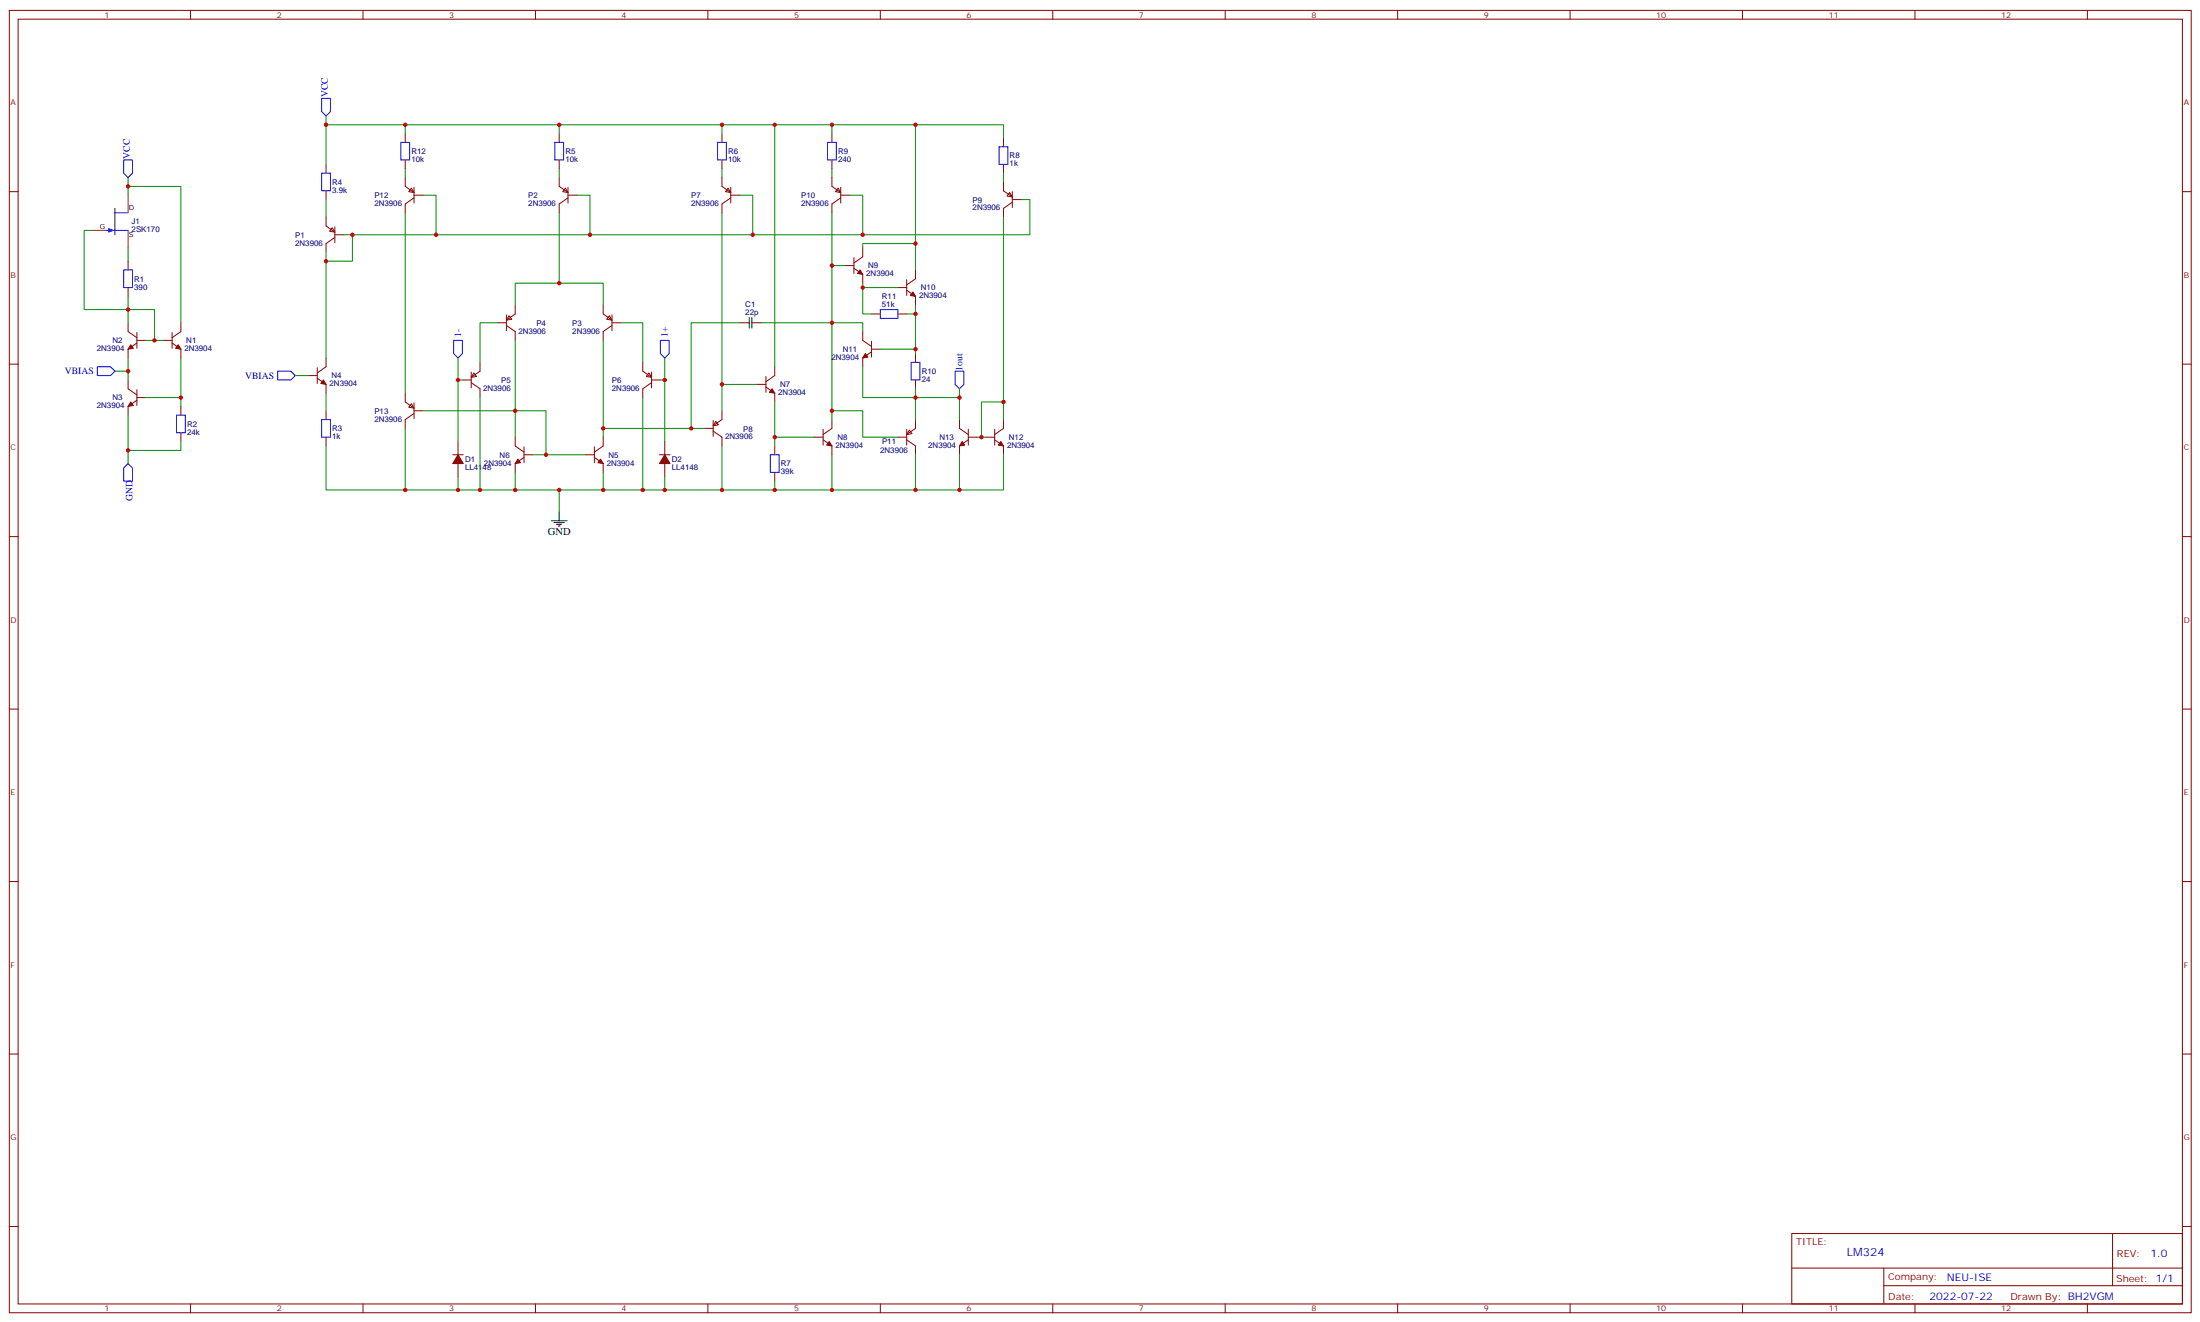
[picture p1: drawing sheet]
<svg xmlns="http://www.w3.org/2000/svg" width="882mm" height="530mm" viewBox="0 0 882 530" stroke-linecap="round" stroke-linejoin="round" font-family="sans-serif">
<g fill="none" stroke="#870000" stroke-width=".4">
<path d="M3.7 4.2h874.9v522.1h-874.9zM7.3 7.7h867.8v515h-867.8zM76.4 4.2v3.5M145.6 4.2v3.5M214.7 4.2v3.5M283.8 4.2v3.5M353 4.2v3.5M422.1 4.2v3.5M491.3 4.2v3.5M560.4 4.2v3.5M629.6 4.2v3.5M698.7 4.2v3.5"/>
<path d="M767.9 4.2v3.5M837 4.2v3.5M162.5 53.6v3.5M224.2 53.6v3.5M289.5 53.6v3.5M333.6 53.6v3.5M402.4 55.3v3.5M3.7 76.8h3.6M130.7 65.9v3.5M130.7 76.5v3.5M162.5 64.1v3.6M162.5 71.2v3.5l3.5 2.5"/>
<path d="M165 75.4l1 1.8-2.1-.4zM166 78.2h3.5M166 79.3l-3.5 2.5v3.5M166 75.1v6.3M224.2 64.1v3.6M224.2 71.2v3.5l3.6 2.5M226.7 75.4l1.1 1.8-2.2-.4zM227.8 79.3l-3.6 2.5v3.5M227.8 78.2h3.5M227.8 75.1v6.3M289.5 64.1v3.6M289.5 71.2v3.5l3.5 2.5"/>
<path d="M292 75.4l1 1.8-2.1-.4zM293 78.2h3.5M293 79.3l-3.5 2.5v3.5M293 75.1v6.3M333.6 64.1v3.6M333.6 71.2v3.5l3.5 2.5M336.1 75.4l1 1.8-2.1-.4zM337.1 78.2h3.5M337.1 79.3l-3.5 2.5v3.5M337.1 75.1v6.3M402.4 65.9v3.5M402.4 73v3.5l3.5 2.5"/>
<path d="M404.8 77.2l1.1 1.8-2.1-.4zM405.9 76.8v6.4M875.1 76.8h3.5M130.7 87.1v3.5l3.6 2.5M133.2 91.3l1.1 1.8-2.1-.4zM134.3 95.2l-3.6 2.4v3.6M134.3 94.1h3.5M134.3 90.9v6.4M345.9 99.4v3.5l-3.5 2.5M405.9 81.1l-3.5 2.4v3.6M405.9 80h3.5M51.4 104.7v3.5"/>
<path d="M51.4 115.3v3.5M338.9 106.5h3.5M342.4 107.5l3.5 2.5v3.5M342.4 103.3v6.3M360 115.3h3.6M363.6 116.3l3.5 2.5v3.5M363.6 112.1v6.4M367.1 108.2v3.6l-3.5 2.4M51.4 129.4v3.5l3.5 2.5M54.9 136.5h3.5M54.9 137.5l-3.5 2.5v3.5M54.9 133.3v6.3"/>
<path d="M65.5 136.5h3.5M69 137.5l3.5 2.5v3.5M69 133.3v6.3M72.5 129.4v3.5l-3.5 2.5M199.5 129.4h3.6M203.1 130.5l3.5 2.4v3.6M203.1 126.2v6.4M204.1 126.6l1.1 1.4-2.1 .3zM206.6 122.3v3.6l-3.5 2.4M241.9 122.3v3.6l3.5 2.4M244.3 126.6l1.1 1.7-2.1-.3zM245.4 129.4h3.5"/>
<path d="M245.4 130.5l-3.5 2.4v3.6M245.4 126.2v6.4M296.5 129.4h3.9M301.5 129.4h3.9M345.9 132.9v3.6l3.6 2.4M349.5 125.9h3.5M349.5 140h3.5M349.5 136.8v6.4M360 125.9h3.6M3.7 146h3.6M51.4 152.3v3.6l3.5 2.4M54.9 156.2v6.4"/>
<path d="M54.9 159.4h3.5M123.7 150.6h3.5M127.2 151.6l3.5 2.5v3.5M127.2 147.4v6.3M130.7 143.5v3.5l-3.5 2.5M162.5 157.6v3.5l3.5 2.5M185.4 152.3h3.5M188.9 153.4l3.6 2.5v3.5M188.9 149.2v6.3M190 149.5l1.1 1.4-2.2 .4zM192.5 145.3v3.5l-3.6 2.5M257.7 145.3v3.5l3.6 2.5"/>
<path d="M260.2 149.5l1.1 1.8-2.1-.4zM261.3 152.3h3.5M261.3 153.4l-3.6 2.5v3.5M261.3 149.2v6.3M303.6 154.1h3.5M307.1 155.2l3.6 2.4v3.5M307.1 150.9v6.4M310.7 147v3.6l-3.6 2.4M349.5 141l-3.6 2.5v3.5M367.1 141.7v3.6M367.1 152.3v3.6M875.1 146h3.5"/>
<path d="M54.9 160.4l-3.5 2.5v3.5M72.5 162.9v3.5M72.5 173.5v3.5M130.7 164.7v3.5M130.7 175.3v3.5M165 161.9l1 1.7-2.1-.3zM166 165.7l-3.5 2.5v3.5M166 161.5v6.4M166 164.7h3.5M183.7 177v5.3M206.6 175.3v3.5l3.5 2.5M210.1 179.1v6.4"/>
<path d="M238.3 179.1v6.4M241.9 175.3v3.5l-3.6 2.5M266.6 177v5.3M282.4 171.7h3.6M286 172.8l3.5 2.5v3.5M286 168.6v6.3M287 168.9l1.1 1.4-2.1 .4zM289.5 164.7v3.5l-3.5 2.5M310.7 178.8v3.5M326.5 175.3h3.6M330.1 176.3l3.5 2.5v3.5M330.1 172.1v6.3"/>
<path d="M333.6 168.2v3.5l-3.5 2.5M360 175.3h3.6M363.6 176.3l3.5 2.5v3.5M363.6 172.1v6.3M364.6 172.4l1.1 1.4-2.1 .4zM367.1 168.2v3.5l-3.5 2.5M384.7 168.2v3.5l3.6 2.5M388.3 175.3h3.5M388.3 176.3l-3.6 2.5v3.5M388.3 172.1v6.3M395.3 175.3h3.6M398.9 176.3l3.5 2.5v3.5"/>
<path d="M398.9 172.1v6.3M402.4 168.2v3.5l-3.5 2.5M181.5 182.3h4.3M183.7 185.8v5.3M210.1 182.3h3.5M210.1 183.4l-3.5 2.4v3.6M234.8 182.3h3.5M238.3 183.4l3.6 2.4v3.6M264.4 182.3h4.3M266.6 185.8v5.3M310.7 189.4v3.5M3.7 215.1h3.6"/>
<path d="M875.1 215.1h3.5M3.7 284.3h3.6M875.1 284.3h3.5M3.7 353.4h3.6M875.1 353.4h3.5M3.7 422.6h3.6M875.1 422.6h3.5M3.7 491.7h3.6M718.5 494.5h156.6v28.2h-156.6zM847.1 494.5v20.9M875.1 491.7h3.5M718.5 508.4h156.5"/>
<path d="M755.4 515.4h119.6M755.4 508.4v14.1M76.4 522.7v3.6M145.6 522.7v3.6M214.7 522.7v3.6M283.8 522.7v3.6M353 522.7v3.6M422.1 522.7v3.6M491.3 522.7v3.6M560.4 522.7v3.6M629.6 522.7v3.6M698.7 522.7v3.6"/>
<path d="M767.9 522.7v3.6M837 522.7v3.6"/>
</g>
<g fill="#870000" stroke="#870000" stroke-width=".4">
<path d="M71.5 138.2l1 1.8-2.1-.4z"/>
<path d="M52.4 138.2l1.1 1.4-2.1 .4z"/>
<path d="M52.4 161.1l1.1 1.5-2.1 .3z"/>
<path d="M129.7 152.3l1 1.8-2.1-.4z"/>
<path d="M183.7 182.3l2.1 3.5h-4.3z"/>
<path d="M240.8 184.1l1.1 1.7-2.2-.3z"/>
<path d="M207.6 184.1l1.1 1.4-2.1 .3z"/>
<path d="M266.6 182.3l2.1 3.5h-4.3z"/>
<path d="M309.6 155.9l1.1 1.7-2.2-.3z"/>
<path d="M332.5 177l1.1 1.8-2.1-.4z"/>
<path d="M344.9 108.2l1 1.8-2.1-.4z"/>
<path d="M366 117.1l1.1 1.7-2.1-.3z"/>
<path d="M347 141.7l1.1 1.5-2.2 .3z"/>
<path d="M401.3 177l1.1 1.8-2.1-.4z"/>
<path d="M385.8 177l1.1 1.4-2.2 .4z"/>
</g>
<path d="M46.1 83.5v10.6M300.4 127.3v4.2M301.5 127.3v4.2M221.1 208.8h6.3M222.1 209.5h4.2M223.2 210.2h2.1M223.9 210.9h.7M224.2 205.2v3.6" fill="none" stroke="#000" stroke-width=".4"/>
<path d="M51.4 78.2v7.1M37.3 92.4h5.2M51.4 92.4v7" fill="none" stroke="#8c2424" stroke-width=".4"/>
<path d="M42.5 92.4h8.9M46.1 85.3h5.3" fill="none" stroke="#30f" stroke-width=".4"/>
<path d="M43.6 91.7l1.8 .7-1.8 .7z" fill="#00f" stroke="#00f" stroke-width=".4"/>
<g fill="none" stroke="#00f" stroke-width=".4">
<path d="M129 39.4h3.5v5.3l-1.8 1.8-1.7-1.8zM160.7 57.1h3.6v7h-3.6zM222.5 57.1h3.5v7h-3.5zM287.7 57.1h3.6v7h-3.6zM331.8 57.1h3.6v7h-3.6zM400.6 58.8h3.5v7.1h-3.5zM49.6 64.1h3.5v5.3l-1.7 1.8-1.8-1.8zM129 69.4h3.5v7.1h-3.5zM49.6 108.2h3.5v7.1h-3.5zM181.9 136.5h3.5v5.2l-1.7 1.8-1.8-1.8zM264.8 136.5h3.5v5.2l-1.7 1.8-1.8-1.8zM353 124.1h7v3.5h-7z"/>
<path d="M39 147h5.3l1.8 1.8-1.8 1.8h-5.3zM111.3 148.8h5.3l1.8 1.8-1.8 1.7h-5.3zM365.3 145.3h3.6v7h-3.6zM383 148.8h3.5v5.3l-1.8 1.8-1.7-1.8zM70.8 166.4h3.5v7.1h-3.5zM129 168.2h3.5v7.1h-3.5zM51.4 185.8l1.7 1.8v5.3h-3.5v-5.3zM308.9 182.3h3.5v7.1h-3.5z"/>
</g>
<g fill="none" stroke="#008700" stroke-width=".4">
<path d="M130.7 50h93.5v3.6M130.7 46.5v19.4M162.5 50v3.6M224.2 50h65.3v3.6M289.5 50h21.2v97M310.7 50h91.7v5.3M333.6 50v3.6M367.1 50v58.2M51.4 78.2v-3.5h21.1v54.7M51.4 71.2v3.5M162.5 67.7v3.5M169.5 78.2h5.3v15.9"/>
<path d="M224.2 67.7v3.5M231.3 78.2h5.3v15.9h-95.3M289.5 67.7v3.5M296.5 78.2h5.3v15.9h-65.2M333.6 67.7v3.5M340.6 78.2h5.3v15.9M402.4 69.4v3.6M37.3 92.4h-3.6v31.7h28.2v12.4h-3.5M51.4 99.4v5.3M130.7 80v7.1M137.8 94.1h3.5v10.6h-10.6M162.5 85.3v72.3"/>
<path d="M224.2 85.3v28.2h-17.6v8.8M289.5 85.3v79.4M333.6 85.3v82.9M367.1 97.6h-21.2v1.8M402.4 87.1v81.1M409.4 80h3.6v14.1h-111.2M51.4 118.8v10.6M130.7 101.2v42.3M224.2 113.5h17.7v8.8M333.6 106.5h5.3M345.9 113.5v1.8h14.1M345.9 115.3v10.6h3.6"/>
<path d="M61.9 136.5h3.6M199.5 129.4h-7v15.9M206.6 136.5v38.8M241.9 136.5v38.8M248.9 129.4h8.8v15.9M296.5 129.4h-19.4v42.3M305.4 129.4h40.5v3.5M353 140h14.1M363.6 125.9h3.5M367.1 122.3v19.4M46.1 148.8h5.3M51.4 143.5v8.8"/>
<path d="M58.4 159.4h14.1M72.5 143.5v19.4M118.4 150.6h5.3M130.7 157.6v7.1M183.7 143.5v8.8M185.4 152.3h-1.7v24.7M192.5 159.4v37h14.1M257.7 159.4v37h-15.8M264.8 152.3h1.8v24.7M266.6 143.5v8.8M289.5 154.1h14.1M345.9 147v12.4h38.8v8.8"/>
<path d="M367.1 155.9v12.3M384.7 155.9v3.5M51.4 166.4v19.4M72.5 177v3.6h-21.1M130.7 178.8v17.6h53M162.5 171.7v24.7M169.5 164.7h49.4v17.6h-5.3M241.9 171.7h40.5M289.5 178.8v17.6h-22.9M310.7 161.1v17.7M310.7 175.3h15.8M333.6 164.7h12.3v10.6h14.1"/>
<path d="M391.8 175.3h1.8M402.4 161.1h-8.8v14.2h1.7M183.7 191.1v5.3h8.8M206.6 189.4v7h35.3v-7M218.9 182.3h15.9M224.2 196.4v8.8M266.6 191.1v5.3h-8.9M310.7 192.9v3.5h-21.2M333.6 182.3v14.1h-22.9M367.1 182.3v14.1h-33.5M384.7 182.3v14.1M402.4 182.3v14.1h-35.3"/>
</g>
<g fill="#c00">
<circle cx="51.4" cy="124.1" r=".88"/>
<circle cx="61.9" cy="136.5" r=".88"/>
<circle cx="72.5" cy="159.4" r=".88"/>
<circle cx="51.4" cy="180.6" r=".88"/>
<circle cx="51.4" cy="148.8" r=".88"/>
<circle cx="51.4" cy="74.7" r=".88"/>
<circle cx="130.7" cy="104.7" r=".88"/>
<circle cx="130.7" cy="50" r=".88"/>
<circle cx="141.3" cy="94.1" r=".88"/>
<circle cx="206.6" cy="164.7" r=".88"/>
<circle cx="218.9" cy="182.3" r=".88"/>
<circle cx="224.2" cy="113.5" r=".88"/>
<circle cx="224.2" cy="196.4" r=".88"/>
<circle cx="206.6" cy="196.4" r=".88"/>
<circle cx="241.9" cy="196.4" r=".88"/>
<circle cx="192.5" cy="196.4" r=".88"/>
<circle cx="257.7" cy="196.4" r=".88"/>
<circle cx="183.7" cy="152.3" r=".88"/>
<circle cx="266.6" cy="152.3" r=".88"/>
<circle cx="224.2" cy="50" r=".88"/>
<circle cx="236.6" cy="94.1" r=".88"/>
<circle cx="241.9" cy="171.7" r=".88"/>
<circle cx="266.6" cy="196.4" r=".88"/>
<circle cx="289.5" cy="196.4" r=".88"/>
<circle cx="289.5" cy="154.1" r=".88"/>
<circle cx="310.7" cy="175.3" r=".88"/>
<circle cx="310.7" cy="196.4" r=".88"/>
<circle cx="289.5" cy="50" r=".88"/>
<circle cx="310.7" cy="50" r=".88"/>
<circle cx="301.8" cy="94.1" r=".88"/>
<circle cx="345.9" cy="94.1" r=".88"/>
<circle cx="333.6" cy="50" r=".88"/>
<circle cx="277.1" cy="171.7" r=".88"/>
<circle cx="333.6" cy="129.4" r=".88"/>
<circle cx="333.6" cy="106.5" r=".88"/>
<circle cx="367.1" cy="50" r=".88"/>
<circle cx="367.1" cy="97.6" r=".88"/>
<circle cx="345.9" cy="115.3" r=".88"/>
<circle cx="367.1" cy="125.9" r=".88"/>
<circle cx="333.6" cy="164.7" r=".88"/>
<circle cx="333.6" cy="196.4" r=".88"/>
<circle cx="367.1" cy="159.4" r=".88"/>
<circle cx="367.1" cy="140" r=".88"/>
<circle cx="367.1" cy="196.4" r=".88"/>
<circle cx="402.4" cy="161.1" r=".88"/>
<circle cx="393.6" cy="175.3" r=".88"/>
<circle cx="384.7" cy="196.4" r=".88"/>
<circle cx="183.7" cy="196.4" r=".88"/>
<circle cx="384.7" cy="159.4" r=".88"/>
<circle cx="162.5" cy="50" r=".88"/>
<circle cx="174.8" cy="94.1" r=".88"/>
<circle cx="162.5" cy="196.4" r=".88"/>
</g>
<text font-size="4.6" fill="#00f" x="740.6" y="503.6">LM324</text>
<text font-size="4.2" x="219.6" y="214.4">GND</text>
<g font-size="4.2" fill="#00f">
<text x="862.3" y="503.8">1.0</text>
<text x="780.6" y="513.3">NEU-ISE</text>
<text x="773.7" y="521.2">2022-07-22</text>
</g>
<g font-size="3.9" fill="#00f">
<text x="131.5" y="38.9" transform="rotate(-90 131.5 38.9)">VCC</text>
<text x="52.1" y="63.6" transform="rotate(-90 52.1 63.6)">VCC</text>
<text x="184.9" y="135" transform="rotate(-90 184.9 135)">1-</text>
<text x="267.8" y="135" transform="rotate(-90 267.8 135)">1+</text>
<text x="386" y="148.6" transform="rotate(-90 386 148.6)">1out</text>
<text x="26" y="150.1">VBIAS</text>
<text x="98.3" y="151.9">VBIAS</text>
<text x="53.1" y="200.9" transform="rotate(-90 53.1 200.9)">GND</text>
</g>
<g font-size="3.9" fill="#800">
<text x="720.2" y="499.1">TITLE:</text>
<text x="848.9" y="503.8">REV:</text>
<text x="757.1" y="513.3">Company:</text>
<text x="848.5" y="513.9">Sheet: 1/1</text>
<text x="757.1" y="521">Date:</text>
<text x="806.2" y="521.1">Drawn By: BH2VGM</text>
</g>
<g font-size="3.2" fill="#800">
<text x="41.8" y="7.2">1</text>
<text x="111" y="7.2">2</text>
<text x="180.1" y="7.2">3</text>
<text x="249.3" y="7.2">4</text>
<text x="318.4" y="7.2">5</text>
<text x="387.6" y="7.2">6</text>
<text x="456.7" y="7.2">7</text>
<text x="525.9" y="7.2">8</text>
<text x="595" y="7.2">9</text>
<text x="664.1" y="7.2">10</text>
<text x="733.3" y="7.2">11</text>
<text x="802.4" y="7.2">12</text>
<text x="4.3" y="42.3">A</text>
<text x="875.6" y="42.3">A</text>
<text x="4.3" y="111.4">B</text>
<text x="875.6" y="111.4">B</text>
<text x="4.3" y="180.6">C</text>
<text x="875.6" y="180.6">C</text>
<text x="4.3" y="249.7">D</text>
<text x="875.6" y="249.7">D</text>
<text x="4.3" y="318.8">E</text>
<text x="875.6" y="318.8">E</text>
<text x="4.3" y="388">F</text>
<text x="875.6" y="388">F</text>
<text x="4.3" y="457.1">G</text>
<text x="875.6" y="457.1">G</text>
<text x="41.8" y="525.7">1</text>
<text x="111" y="525.7">2</text>
<text x="180.1" y="525.7">3</text>
<text x="249.3" y="525.7">4</text>
<text x="318.4" y="525.7">5</text>
<text x="387.6" y="525.7">6</text>
<text x="456.7" y="525.7">7</text>
<text x="525.9" y="525.7">8</text>
<text x="595" y="525.7">9</text>
<text x="664.1" y="525.7">10</text>
<text x="733.3" y="525.7">11</text>
<text x="802.4" y="525.7">12</text>
</g>
<g font-size="3.2" fill="#000080">
<text x="165" y="65">10k</text>
<text x="165" y="61.8">R12</text>
<text x="226.7" y="65">10k</text>
<text x="226.7" y="61.8">R5</text>
<text x="292" y="65">10k</text>
<text x="292" y="61.8">R6</text>
<text x="336.1" y="65">240</text>
<text x="336.1" y="61.8">R9</text>
<text x="404.8" y="63.5">R8</text>
<text x="404.8" y="66.7">1k</text>
<text x="133.2" y="77.3">3.9k</text>
<text x="133.2" y="74.1">R4</text>
<text x="150.1" y="82.5">2N3906</text>
<text x="150.1" y="79.5">P12</text>
<text x="211.9" y="82.5">2N3906</text>
<text x="211.9" y="79.5">P2</text>
<text x="277.1" y="82.5">2N3906</text>
<text x="277.1" y="79.5">P7</text>
<text x="321.2" y="82.5">2N3906</text>
<text x="321.2" y="79.5">P10</text>
<text x="390" y="81.3">P9</text>
<text x="52.8" y="90">J1</text>
<text x="390" y="84.3">2N3906</text>
<text x="52.8" y="93.2">2SK170</text>
<text x="118.4" y="95.4">P1</text>
<text x="118.4" y="98.4">2N3906</text>
<text x="348.1" y="107.6">N9</text>
<text x="53.8" y="112.9">R1</text>
<text x="347.3" y="110.8">2N3904</text>
<text x="53.8" y="116.1">390</text>
<text x="353.6" y="119.9">R11</text>
<text x="368.5" y="119.7">2N3904</text>
<text x="369.3" y="116.4">N10</text>
<text x="298.9" y="123">C1</text>
<text x="353.6" y="123">51k</text>
<text x="215.1" y="130.7">P4</text>
<text x="229.5" y="130.7">P3</text>
<text x="298.8" y="126.2">22p</text>
<text x="45.1" y="137.6">N2</text>
<text x="74.7" y="137.6">N1</text>
<text x="207.8" y="133.7">2N3906</text>
<text x="229.5" y="133.7">2N3906</text>
<text x="38.8" y="140.8">2N3904</text>
<text x="73.9" y="140.8">2N3904</text>
<text x="337.9" y="141.1">N11</text>
<text x="333.4" y="144.4">2N3904</text>
<text x="369.6" y="150">R10</text>
<text x="132.2" y="154.9">2N3904</text>
<text x="132.9" y="151.7">N4</text>
<text x="201" y="153.6">P5</text>
<text x="245.4" y="153.6">P6</text>
<text x="312.8" y="155.2">N7</text>
<text x="369.6" y="153.2">24</text>
<text x="45.1" y="160.5">N3</text>
<text x="193.7" y="156.6">2N3906</text>
<text x="245.4" y="156.6">2N3906</text>
<text x="312.1" y="158.5">2N3904</text>
<text x="38.8" y="163.8">2N3904</text>
<text x="150.1" y="165.9">P13</text>
<text x="75" y="171.1">R2</text>
<text x="133.2" y="172.9">R3</text>
<text x="150.1" y="169">2N3906</text>
<text x="298" y="173">P8</text>
<text x="75" y="174.3">24k</text>
<text x="133.2" y="176.1">1k</text>
<text x="290.7" y="176">2N3906</text>
<text x="335" y="179.6">2N3904</text>
<text x="335.8" y="176.4">N8</text>
<text x="353.7" y="178.2">P11</text>
<text x="372.2" y="179.6">2N3904</text>
<text x="376.7" y="176.4">N13</text>
<text x="403.8" y="179.6">2N3904</text>
<text x="404.6" y="176.4">N12</text>
<text x="186.5" y="185.2">D1</text>
<text x="200.4" y="183.5">N6</text>
<text x="244" y="183.5">N5</text>
<text x="269.4" y="185.2">D2</text>
<text x="352.9" y="181.7">2N3906</text>
<text x="186.5" y="188.4">LL4148</text>
<text x="194.1" y="186.7">2N3904</text>
<text x="243.3" y="186.7">2N3904</text>
<text x="269.4" y="188.4">LL4148</text>
<text x="313.1" y="190.2">39k</text>
<text x="313.1" y="187">R7</text>
</g>
<g font-size="2.8">
<text x="51.7" y="84.2">D</text>
<text x="40.1" y="91.7">G</text>
<text x="51.7" y="94.8">S</text>
</g>
</svg>
